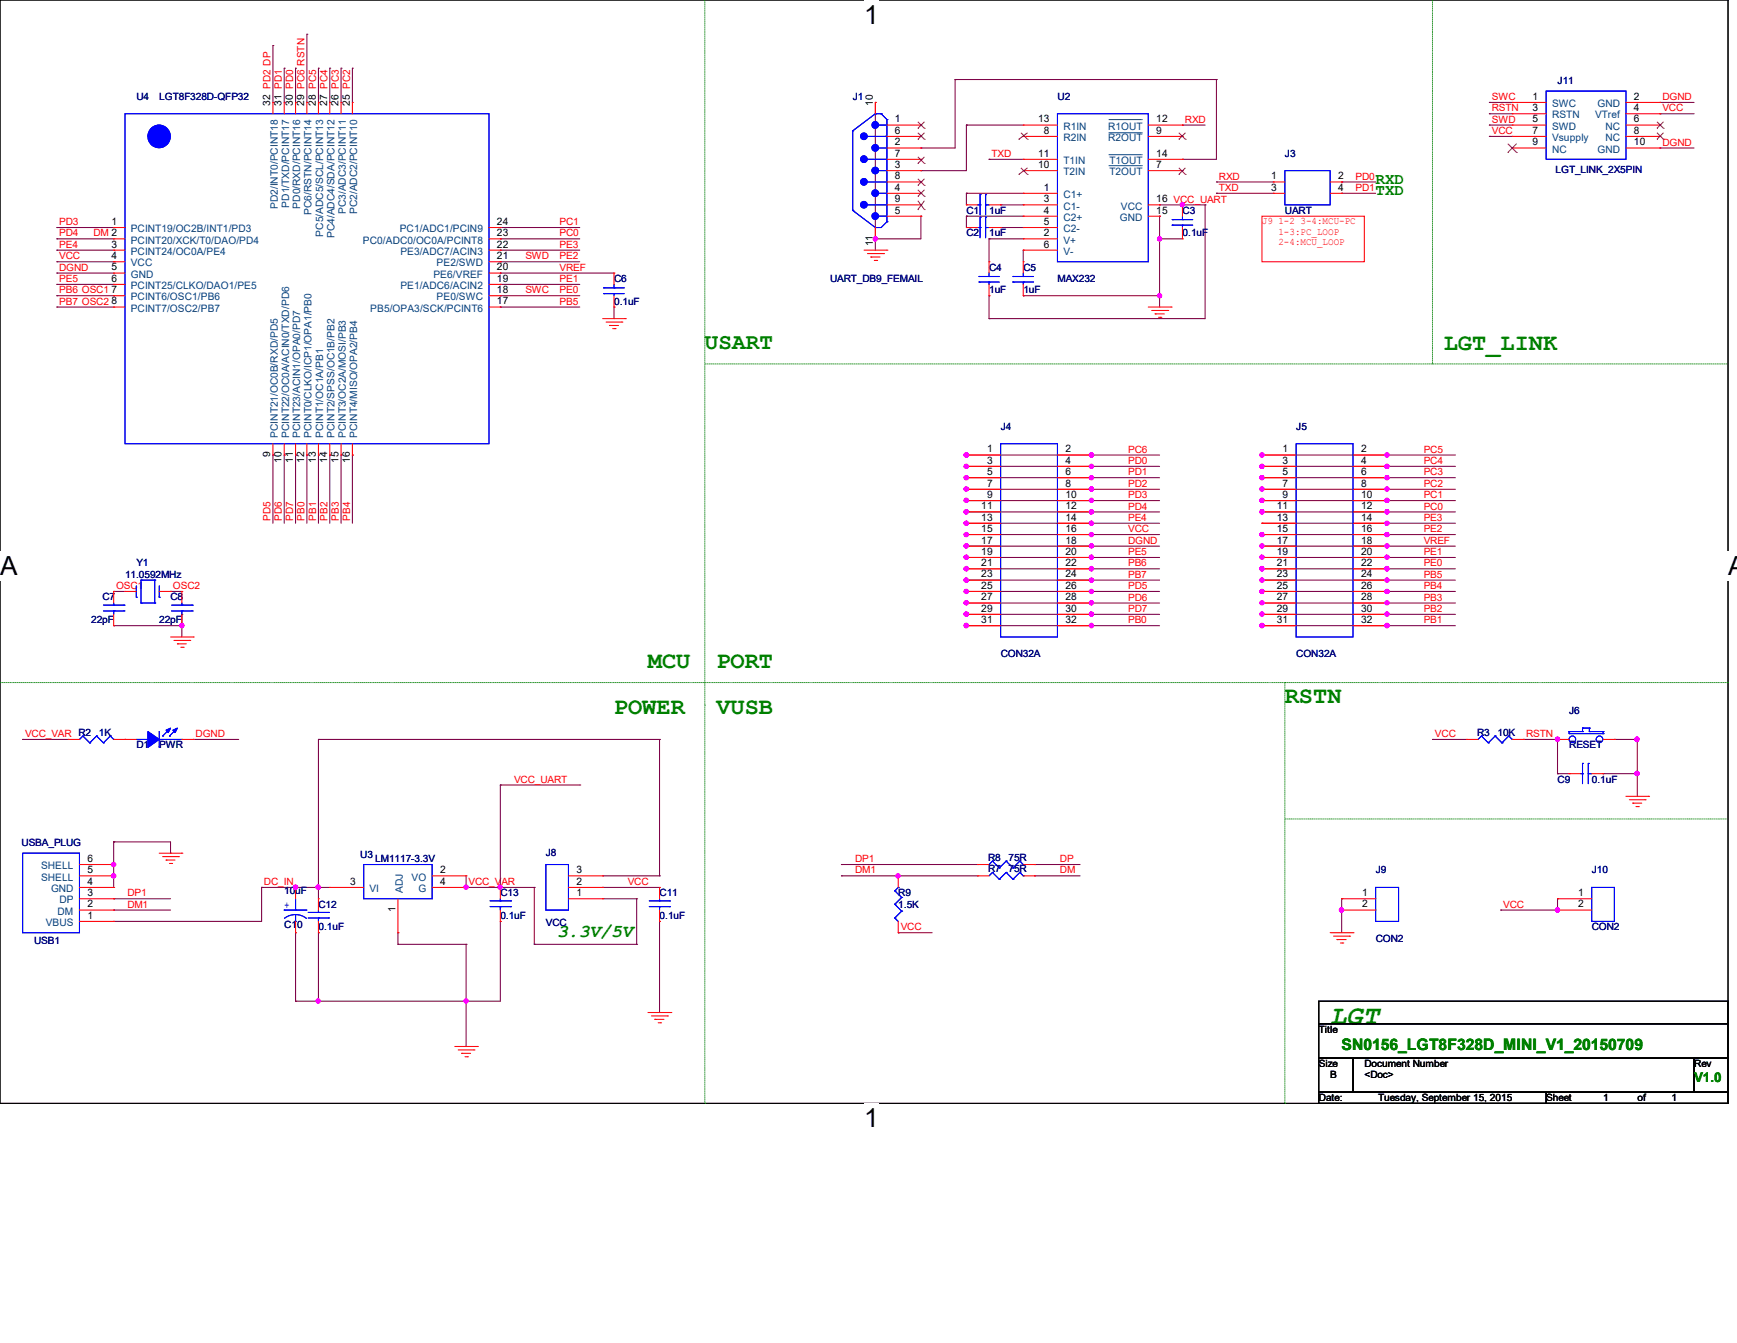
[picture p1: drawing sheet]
<svg xmlns="http://www.w3.org/2000/svg" width="279mm" height="216mm" viewBox="0 0 279 216" stroke-linecap="round" stroke-linejoin="round" font-family="sans-serif">
<path d="M0 0h278v177.4h-278z" fill="none" stroke="#000" stroke-width=".17"/>
<g fill="#fff">
<path d="M139 0h2.4v4.7h-2.4z"/>
<path d="M139 177.4h2.4v4.7h-2.4z"/>
<path d="M-.1 88.7h2.9v4.7h-2.9z"/>
<path d="M277.9 88.7h1.5v4.7h-1.5z"/>
</g>
<g fill="none" stroke="#f00" stroke-width=".17">
<path d="M43.9 16.5h.1M43.9 16.5v1.8M45.7 16.5h.1M45.7 16.5v1.8M47.5 16.5h.1M47.5 16.5v1.8M49.4 16.5h.1M49.4 16.5v1.8M51.2 16.5h.1M51.2 16.5v1.8M53 16.5h.1M53 16.5v1.8"/>
<path d="M54.9 16.5h.1M54.9 16.5v1.8M56.7 16.5h.1M56.7 16.5v1.8M140.8 16.5h.1M140.8 16.5v1.8M243.2 16.5h.1M243.2 18.3h.1M243.2 16.5h5.5M243.2 18.3h5.5M261.5 16.5h5.5M261.5 18.3h5.5"/>
<path d="M267 16.5h.1M267 18.3h.1M18.3 36.6h.1M18.3 38.4h.1M18.3 36.6h1.8M18.3 38.4h1.8M78.7 36.6h1.8M78.7 38.4h1.8M80.5 38.4h.1M80.5 36.6h.1M140.8 38.4h.1M140.8 36.6v1.8"/>
<path d="M142.7 20.1h5.4M142.7 23.8h5.4M142.7 27.4h5.4M142.7 31.1h5.4M142.7 34.8h5.4M142.7 21.9h5.4M142.7 25.6h5.4M142.7 29.3h5.4M142.7 32.9h5.4M148.1 20.1h.1M148.1 23.8h.1M148.1 27.4h.1"/>
<path d="M148.1 31.1h.1M148.1 34.8h.1M148.1 21.9h.1M148.1 25.6h.1M148.1 29.3h.1M148.1 32.9h.1M155.4 36.6h.1M155.4 32.9h.1M155.4 36.6h1.9M155.4 32.9h1.9M159.1 36.6h1.9M159.1 32.9h1.9"/>
<path d="M161 36.6h.1M161 32.9h.1M164.6 31.1h.1M164.6 32.9h.1M164.6 34.8h.1M164.6 36.6h.1M164.6 38.4h.1M164.6 25.6h.1M164.6 27.4h.1M164.6 20.1h.1M164.6 21.9h.1M164.6 36.6h5.5"/>
<path d="M164.6 38.4h5.5M164.6 20.1h5.5M164.6 27.4h5.5M164.6 31.1h5.5M164.6 34.8h5.5M164.6 21.9h5.5M164.6 25.6h5.5M164.6 32.9h5.5M184.7 20.1h5.5M184.7 27.4h5.5M184.7 34.8h1.8M184.7 21.9h5.5"/>
<path d="M184.7 25.6h5.5M184.7 32.9h1.8M186.5 32.9h.1M186.5 34.8h.1M190.2 38.4h.1M190.2 32.9h.1M190.2 20.1h.1M190.2 21.9h.1M190.2 25.6h.1M190.2 27.4h.1M190.2 32.9v1.9M190.2 36.6v1.8"/>
<path d="M203 34.8h16.5v7.3h-16.5zM204.8 29.3h.1M204.8 31.1h.1M204.8 31.1h1.9M204.8 29.3h1.9M214 31.1h1.8M214 29.3h1.8M215.8 29.3h.1M215.8 31.1h.1M243.2 20.1h.1M243.2 21.9h.1M243.2 23.8h.1"/>
<path d="M243.2 20.1h5.5M243.2 23.8h5.5M243.2 21.9h5.5M261.5 20.1h5.5M261.5 23.8h5.5M261.5 21.9h5.5M267 20.1h.1M267 21.9h.1M267 23.8h.1M18.3 40.2h.1M18.3 42.1h.1M18.3 43.9h.1"/>
<path d="M18.3 45.7h.1M18.3 47.5h.1M18.3 49.4h.1M18.3 49.4h1.8M18.3 40.2h1.8M18.3 42.1h1.8M18.3 43.9h1.8M18.3 45.7h1.8M18.3 47.5h1.8M78.7 49.4h1.8M78.7 40.2h1.8M78.7 42.1h1.8"/>
<path d="M78.7 43.9h1.8M78.7 45.7h1.8M78.7 47.5h1.8M80.5 49.4h.1M80.5 47.5h.1M80.5 45.7h.1M80.5 43.9h.1M80.5 42.1h.1M80.5 40.2h.1M96.9 51.2h3.7M97.5 51.8h2.5M98 52.3h.1"/>
<path d="M98 52.3h1.5M98.6 52.8h.3M98.8 49.4h.1M98.8 43.9h.1M98.8 43.9v1.8M98.8 47.5v1.9M98.9 52.8h.1M100 51.8h.1M100.6 51.2h.1M139 40.2h3.7M139.5 40.8h2.6M140.1 41.3h.1"/>
<path d="M140.1 41.3h1.5M140.6 41.9h.4M141 41.9h.1M142.1 40.8h.1M142.7 40.2h.1M159.1 47.5h.1M159.1 42.1h.1M159.1 42.1v1.8M159.1 45.7v1.8M164.6 47.5h.1M164.6 42.1h.1M164.6 40.2h.1"/>
<path d="M164.6 40.2h5.5M164.6 42.1v1.8M164.6 45.7v1.8M184.7 49.4h3.7M185.3 49.9h2.5M185.8 50.5h.1M185.8 50.5h1.5M186.4 51h.3M186.7 51h.1M187.8 49.9h.1M188.4 49.4h.1M43.9 73.2h.1"/>
<path d="M43.9 71.3v1.9M45.7 73.2h.1M45.7 71.3v1.9M47.5 73.2h.1M47.5 71.3v1.9M49.4 73.2h.1M49.4 71.3v1.9M51.2 73.2h.1M51.2 71.3v1.9M53 73.2h.1M53 71.3v1.9M54.9 73.2h.1"/>
<path d="M54.9 71.3v1.9M56.7 73.2h.1M56.7 71.3v1.9M155.4 73.2h.1M155.4 75h.1M155.4 76.8h.1M155.4 78.7h.1M155.4 73.2h5.6M155.4 75h5.6M155.4 76.8h5.6M155.4 78.7h5.6M170.1 73.2h5.5"/>
<path d="M170.1 75h5.5M170.1 76.8h5.5M170.1 78.7h5.5M175.6 73.2h.1M175.6 75h.1M175.6 76.8h.1M175.6 78.7h.1M203 73.2h.1M203 75h.1M203 76.8h.1M203 78.7h.1M203 73.2h5.5"/>
<path d="M203 75h5.5M203 76.8h5.5M203 78.7h5.5M217.6 73.2h5.5M217.6 75h5.5M217.6 76.8h5.5M217.6 78.7h5.5M223.1 73.2h.1M223.1 75h.1M223.1 76.8h.1M223.1 78.7h.1M18.3 95.1h.1"/>
<path d="M18.3 95.1v1.8M18.3 98.8v1.8M20.1 95.1h.1M20.1 95.1h1.8M25.6 95.1h1.8M27.4 95.1h.1M29.3 95.1h.1M29.3 95.1v1.8M29.3 98.8v1.8M155.4 80.5h.1M155.4 82.3h.1M155.4 84.1h.1"/>
<path d="M155.4 85.9h.1M155.4 87.8h.1M155.4 89.6h.1M155.4 91.4h.1M155.4 93.3h.1M155.4 95.1h.1M155.4 96.9h.1M155.4 98.8h.1M155.4 80.5h5.6M155.4 82.3h5.6M155.4 84.1h5.6M155.4 85.9h5.6"/>
<path d="M155.4 87.8h5.6M155.4 89.6h5.6M155.4 91.4h5.6M155.4 93.3h5.6M155.4 95.1h5.6M155.4 96.9h5.6M155.4 98.8h5.6M170.1 80.5h5.5M170.1 82.3h5.5M170.1 84.1h5.5M170.1 85.9h5.5M170.1 87.8h5.5"/>
<path d="M170.1 89.6h5.5M170.1 91.4h5.5M170.1 93.3h5.5M170.1 95.1h5.5M170.1 96.9h5.5M170.1 98.8h5.5M175.6 80.5h.1M175.6 82.3h.1M175.6 84.1h.1M175.6 85.9h.1M175.6 87.8h.1M175.6 89.6h.1"/>
<path d="M175.6 91.4h.1M175.6 93.3h.1M175.6 95.1h.1M175.6 96.9h.1M175.6 98.8h.1M203 80.5h.1M203 82.3h.1M203 84.1h.1M203 85.9h.1M203 87.8h.1M203 89.6h.1M203 91.4h.1"/>
<path d="M203 93.3h.1M203 95.1h.1M203 96.9h.1M203 98.8h.1M203 80.5h5.5M203 82.3h5.5M203 84.1h5.5M203 85.9h5.5M203 87.8h5.5M203 89.6h5.5M203 91.4h5.5M203 93.3h5.5"/>
<path d="M203 95.1h5.5M203 96.9h5.5M203 98.8h5.5M217.6 80.5h5.5M217.6 82.3h5.5M217.6 84.1h5.5M217.6 85.9h5.5M217.6 87.8h5.5M217.6 89.6h5.5M217.6 91.4h5.5M217.6 93.3h5.5M217.6 95.1h5.5"/>
<path d="M217.6 96.9h5.5M217.6 98.8h5.5M223.1 80.5h.1M223.1 82.3h.1M223.1 84.1h.1M223.1 85.9h.1M223.1 87.8h.1M223.1 89.6h.1M223.1 91.4h.1M223.1 93.3h.1M223.1 95.1h.1M223.1 96.9h.1"/>
<path d="M223.1 98.8h.1M11 118.9h.1M11 118.9h1.8M18.3 100.6h.1M18.3 118.9h3.6M20.1 118.9h.1M27.4 102.4h3.7M28 103h2.5M28.5 103.5h.1M28.5 103.5h1.5M29.1 104.1h.4M29.3 100.6h.1"/>
<path d="M29.3 118.9h1.8M29.5 104.1h.1M30.5 103h.1M31.1 102.4h.1M31.1 118.9h.1M155.4 100.6h.1M155.4 100.6h5.6M170.1 100.6h5.5M175.6 100.6h.1M203 100.6h.1M203 100.6h5.5M217.6 100.6h5.5"/>
<path d="M223.1 100.6h.1M235.9 118.9h.1M235.9 118.9h1.8M243.2 118.9h1.9M245.1 118.9h.1M250.5 118.9h.1M250.5 118.9h1.9M257.9 118.9h1.8M259.7 118.9h.1M12.8 139h5.5M18.3 139h.1M25.6 137.2h3.7"/>
<path d="M26.2 137.7h2.5M26.7 138.3h.1M26.7 138.3h1.5M27.3 138.8h.3M27.6 138.8h.1M28.7 137.7h.1M29.3 137.2h.1M157.3 139h.1M157.3 139h1.8M164.6 139h1.8M166.4 139h.1M252.4 124.4h.1"/>
<path d="M252.4 124.4h1.8M256 124.4h1.9M257.9 124.4h.1M261.5 128h3.7M262.1 128.6h2.5M262.6 129.1h.1M262.6 129.1h1.5M263.1 129.7h.4M263.5 129.7h.1M264.6 128.6h.1M265.2 128h.1M12.8 140.8h5.5"/>
<path d="M12.8 142.7h5.5M12.8 144.5h5.5M12.8 146.3h5.5M12.8 148.1h5.5M18.3 148.1h.1M18.3 146.3h.1M18.3 144.5h.1M18.3 142.7h.1M18.3 140.8h.1M47.5 142.7h.1M47.5 149.9h.1M47.5 142.7v1.8"/>
<path d="M47.5 148.1v1.8M51.2 144.5h.1M51.2 149.9h.1M51.2 144.5v1.8M51.2 148.1v1.8M53 142.7h.1M53 142.7h5.5M64 149.9h.1M64 144.5v5.4M69.5 140.8h5.5M69.5 142.7h5.5M75 140.8h.1"/>
<path d="M75 142.7h.1M80.5 142.7h.1M80.5 148.1h.1M80.5 142.7v1.8M80.5 146.3v1.8M91.4 140.8h5.5M91.4 142.7h5.5M91.4 144.5h5.5M96.9 144.5h.1M96.9 142.7h.1M96.9 140.8h.1M106.1 142.7h.1"/>
<path d="M106.1 148.1h.1M106.1 142.7v1.8M106.1 146.3v1.8M144.5 149.9h.1M144.5 140.8h.1M144.5 140.8v1.9M144.5 148.1v1.8M157.3 140.8h.1M157.3 140.8h1.8M164.6 140.8h1.8M166.4 140.8h.1M214 149.9h3.6"/>
<path d="M214.5 150.5h2.6M215.1 151h.1M215.1 151h1.4M215.6 151.6h.4M215.8 144.5h.1M215.8 146.3h.1M215.8 144.5h5.5M215.8 146.3h5.5M216 151.6h.1M217.1 150.5h.1M217.6 149.9h.1M250.5 144.5h.1"/>
<path d="M250.5 146.3h.1M250.5 144.5h5.5M250.5 146.3h5.5M73.2 168.2h3.6M73.7 168.8h2.5M74.3 169.3h.1M74.3 169.3h1.4M74.8 169.9h.4M75.2 169.9h.1M76.2 168.8h.1M76.8 168.2h.1M104.2 162.8h3.7"/>
<path d="M104.8 163.3h2.6M105.3 163.9h.1M105.3 163.9h1.5M105.9 164.4h.4M106.3 164.4h.1M107.4 163.3h.1M107.9 162.8h.1"/>
</g>
<g fill="none" stroke="#008000" stroke-width=".16">
<path d="M113.4 0v177.4M230.4 0v58.5M113.4 58.5h164.6M230.4 58.5h.1M278 58.5h.1M0 109.7h278M113.4 113.4h.1M206.7 109.7h.1M206.7 109.7v67.7M278 109.7h.1M206.7 131.7h71.3M278 131.7h.1"/>
<path d="M113.4 177.4h.1M206.7 177.4h.1"/>
</g>
<g fill="none" stroke="#800040" stroke-width=".17">
<path d="M43.9 7.3h.1M43.9 7.3v9.2M45.7 11h.1M45.7 11v5.5M47.5 11h.1M47.5 11v5.5M49.4 5.5h.1M49.4 5.5v11M51.2 11h.1M51.2 11v5.5M53 11h.1M53 11v5.5"/>
<path d="M54.9 11h.1M54.9 11v5.5M56.7 11h.1M56.7 11v5.5M140.8 16.5h.1M140.8 16.5v23.7M153.6 12.8h.1M153.6 12.8h42.1M153.6 12.8v11h-5.5M195.7 12.8h.1M195.7 12.8v12.8h-5.5M239.6 16.5h.1"/>
<path d="M239.6 18.3h.1M239.6 16.5h3.6M239.6 18.3h3.6M267 16.5h.1M267 18.3h.1M267 16.5h5.5M267 18.3h5.5M9.1 36.6h.1M9.1 38.4h.1M9.1 36.6h9.2M9.1 38.4h9.2M80.5 36.6h.1"/>
<path d="M80.5 38.4h.1M80.5 36.6h12.8M80.5 38.4h12.8M140.8 38.4h.1M148.1 27.4h.1M148.1 23.8h.1M148.1 34.8h.1M148.1 34.8v3.6h-7.3M155.4 20.1h.1M155.4 31.1h.1M155.4 34.8h.1M155.4 31.1h9.2"/>
<path d="M155.4 20.1v7.3h-7.3M155.4 31.1v1.8M155.4 34.8v1.8M155.4 20.1h9.2M155.4 34.8h9.2M159.1 38.4h.1M159.1 25.6h.1M159.1 25.6h5.5M159.1 38.4v3.7M159.1 38.4h5.5M161 32.9h.1M161 36.6h.1"/>
<path d="M161 32.9h3.6M161 36.6h3.6M186.5 38.4h.1M186.5 34.8h.1M186.5 32.9h.1M186.5 32.9h7.3M186.5 38.4h3.7M186.5 34.8v14.6M190.2 25.6h.1M190.2 20.1h.1M190.2 32.9h.1M190.2 20.1h3.6"/>
<path d="M193.8 32.9h.1M193.8 32.9v18.3h-34.7M195.7 31.1h.1M195.7 29.3h.1M195.7 31.1h9.1M195.7 29.3h9.1M215.8 31.1h.1M215.8 29.3h.1M215.8 31.1h5.5M215.8 29.3h5.5M239.6 20.1h.1M239.6 21.9h.1"/>
<path d="M239.6 20.1h3.6M239.6 21.9h3.6M267 23.8h.1M267 23.8h5.5M9.1 42.1h.1M9.1 43.9h.1M9.1 40.2h.1M9.1 45.7h.1M9.1 47.5h.1M9.1 49.4h.1M9.1 42.1h9.2M9.1 43.9h9.2"/>
<path d="M9.1 47.5h9.2M9.1 40.2h9.2M9.1 45.7h9.2M9.1 49.4h9.2M80.5 40.2h.1M80.5 42.1h.1M80.5 43.9h.1M80.5 45.7h.1M80.5 47.5h.1M80.5 49.4h.1M80.5 42.1h12.8M80.5 43.9h18.3"/>
<path d="M80.5 47.5h12.8M80.5 40.2h12.8M80.5 45.7h12.8M80.5 49.4h12.8M98.8 49.4h.1M98.8 49.4v1.8M159.1 51.2h.1M159.1 47.5h.1M159.1 47.5v3.7M164.6 47.5h.1M164.6 40.2h.1M164.6 47.5h21.9"/>
<path d="M164.6 40.2v1.9M186.5 47.5h.1M43.9 73.2h.1M43.9 73.2v10.9M45.7 73.2h.1M45.7 73.2v10.9M47.5 73.2h.1M47.5 73.2v10.9M49.4 73.2h.1M49.4 73.2v10.9M51.2 73.2h.1M51.2 73.2v10.9"/>
<path d="M53 73.2h.1M53 73.2v10.9M54.9 73.2h.1M54.9 73.2v10.9M56.7 73.2h.1M56.7 73.2v10.9M155.4 73.2h.1M155.4 76.8h.1M155.4 78.7h.1M155.4 75h.1M155.4 73.2h31.1M155.4 75h31.1"/>
<path d="M155.4 76.8h31.1M155.4 78.7h31.1M175.6 73.2h.1M175.6 75h.1M175.6 76.8h.1M175.6 78.7h.1M203 73.2h.1M203 76.8h.1M203 75h.1M203 78.7h.1M203 73.2h31.1M203 75h31.1"/>
<path d="M203 76.8h31.1M203 78.7h31.1M223.1 75h.1M223.1 76.8h.1M223.1 78.7h.1M223.1 73.2h.1M18.3 95.1h.1M18.3 95.1h1.8M27.4 95.1h.1M27.4 95.1h1.9M29.3 98.8h.1M29.3 98.8v3.6"/>
<path d="M155.4 93.3h.1M155.4 98.8h.1M155.4 91.4h.1M155.4 87.8h.1M155.4 84.1h.1M155.4 96.9h.1M155.4 95.1h.1M155.4 85.9h.1M155.4 80.5h.1M155.4 89.6h.1M155.4 82.3h.1M155.4 95.1h31.1"/>
<path d="M155.4 80.5h31.1M155.4 82.3h31.1M155.4 84.1h31.1M155.4 85.9h31.1M155.4 87.8h31.1M155.4 89.6h31.1M155.4 91.4h31.1M155.4 93.3h31.1M155.4 96.9h31.1M155.4 98.8h31.1M175.6 80.5h.1M175.6 82.3h.1"/>
<path d="M175.6 84.1h.1M175.6 85.9h.1M175.6 87.8h.1M175.6 89.6h.1M175.6 91.4h.1M175.6 93.3h.1M175.6 95.1h.1M175.6 96.9h.1M175.6 98.8h.1M203 84.1h.1M203 96.9h.1M203 82.3h.1"/>
<path d="M203 87.8h.1M203 85.9h.1M203 98.8h.1M203 80.5h.1M203 91.4h.1M203 95.1h.1M203 93.3h.1M203 89.6h.1M203 95.1h31.1M203 80.5h31.1M203 82.3h31.1M203 84.1h31.1"/>
<path d="M203 85.9h31.1M203 87.8h31.1M203 89.6h31.1M203 91.4h31.1M203 93.3h31.1M203 96.9h31.1M203 98.8h31.1M223.1 80.5h.1M223.1 82.3h.1M223.1 84.1h.1M223.1 85.9h.1M223.1 87.8h.1"/>
<path d="M223.1 89.6h.1M223.1 91.4h.1M223.1 93.3h.1M223.1 95.1h.1M223.1 96.9h.1M223.1 98.8h.1M3.6 118.9h.1M3.6 118.9h7.4M18.3 100.6h.1M18.3 100.6h11M29.3 100.6h.1M31.1 118.9h.1"/>
<path d="M31.1 118.9h7.3M51.2 118.9h.1M51.2 118.9h54.9M51.2 118.9v25.6M106.1 118.9h.1M106.1 118.9v21.9M155.4 100.6h.1M155.4 100.6h31.1M175.6 100.6h.1M203 100.6h.1M203 100.6h31.1M223.1 100.6h.1"/>
<path d="M230.4 118.9h.1M230.4 118.9h5.5M245.1 118.9h.1M245.1 118.9h5.4v5.5M259.7 118.9h.1M259.7 118.9h3.7M263.4 118.9h.1M263.4 118.9v9.1M18.3 139h.1M18.3 135.3h.1M18.3 135.3v7.4M18.3 135.3h9.1v1.9"/>
<path d="M27.4 137.2h.1M80.5 126.2h.1M80.5 126.2v16.5M80.5 126.2h12.8M93.3 126.2h.1M135.3 139h.1M135.3 139h22M166.4 139h.1M166.4 139h7.3M250.5 124.4h.1M250.5 124.4h1.9M257.9 124.4h.1"/>
<path d="M257.9 124.4h5.5M263.4 124.4h.1M18.3 148.1h.1M18.3 140.8h.1M18.3 144.5h.1M18.3 146.3h.1M18.3 146.3h9.1M18.3 144.5h9.1M42.1 142.7h.1M42.1 142.7h10.9M42.1 142.7v5.4h-23.8M47.5 149.9h.1"/>
<path d="M47.5 142.7h.1M47.5 149.9v11.1M51.2 142.7h.1M51.2 149.9h.1M51.2 149.9v11.1M64 149.9h.1M64 151.8h.1M64 149.9v1.9M64 151.8h11M75 151.8h.1M75 142.7h.1M75 142.7h10.9"/>
<path d="M75 140.8v1.9M75 151.8v16.4M80.5 142.7h.1M80.5 148.1h.1M80.5 148.1v12.9h-33M85.9 151.8h.1M85.9 142.7h.1M85.9 151.8h16.5M85.9 142.7v9.1M96.9 142.7h.1M96.9 142.7h9.2M96.9 144.5h5.5"/>
<path d="M96.9 140.8h9.2M102.4 144.5h.1M102.4 151.8h.1M102.4 144.5v7.3M106.1 148.1h.1M106.1 140.8h.1M106.1 148.1v14.7M135.3 140.8h.1M135.3 140.8h22M144.5 149.9h.1M144.5 140.8h.1M144.5 149.9h5.4"/>
<path d="M166.4 140.8h.1M166.4 140.8h7.3M215.8 146.3h.1M215.8 144.5h.1M215.8 144.5v5.4M241.4 146.3h.1M250.5 144.5h.1M250.5 144.5v1.8h-9.1M47.5 161h.1M51.2 161h.1M75 161h.1"/>
</g>
<g fill="#f0f" stroke="#f0f" stroke-width=".17">
<circle cx="186.5" cy="47.5" r=".34"/>
<circle cx="186.5" cy="38.4" r=".34"/>
<circle cx="190.2" cy="32.9" r=".34"/>
<circle cx="140.8" cy="38.4" r=".34"/>
<circle cx="51.2" cy="142.6" r=".34"/>
<circle cx="75" cy="160.9" r=".34"/>
<circle cx="51.2" cy="160.9" r=".34"/>
<circle cx="47.5" cy="142.6" r=".34"/>
<circle cx="80.4" cy="142.6" r=".34"/>
<circle cx="75" cy="142.6" r=".34"/>
<circle cx="250.5" cy="118.9" r=".35"/>
<circle cx="263.3" cy="124.3" r=".34"/>
<circle cx="175.5" cy="73.1" r=".35"/>
<circle cx="175.6" cy="75" r=".34"/>
<circle cx="175.6" cy="76.8" r=".34"/>
<circle cx="175.6" cy="78.6" r=".34"/>
<circle cx="175.6" cy="80.4" r=".34"/>
<circle cx="175.5" cy="82.3" r=".35"/>
<circle cx="175.6" cy="84.1" r=".34"/>
<circle cx="175.6" cy="85.9" r=".34"/>
<circle cx="175.6" cy="87.8" r=".34"/>
<circle cx="175.6" cy="89.6" r=".34"/>
<circle cx="175.5" cy="91.4" r=".35"/>
<circle cx="175.6" cy="93.3" r=".34"/>
<circle cx="175.6" cy="95.1" r=".34"/>
<circle cx="175.6" cy="96.9" r=".34"/>
<circle cx="175.6" cy="98.7" r=".34"/>
<circle cx="175.5" cy="100.6" r=".35"/>
<circle cx="223.1" cy="75" r=".34"/>
<circle cx="223.1" cy="76.8" r=".34"/>
<circle cx="223.1" cy="78.6" r=".34"/>
<circle cx="223.1" cy="80.4" r=".34"/>
<circle cx="223.1" cy="82.3" r=".35"/>
<circle cx="223.1" cy="85.9" r=".34"/>
<circle cx="223.1" cy="87.8" r=".34"/>
<circle cx="223.1" cy="89.6" r=".34"/>
<circle cx="223.1" cy="91.4" r=".35"/>
<circle cx="223.1" cy="93.3" r=".34"/>
<circle cx="223.1" cy="95.1" r=".34"/>
<circle cx="223.1" cy="96.9" r=".34"/>
<circle cx="223.1" cy="98.7" r=".34"/>
<circle cx="223.1" cy="100.6" r=".35"/>
<circle cx="223.1" cy="73.1" r=".35"/>
<circle cx="215.8" cy="146.3" r=".35"/>
<circle cx="29.2" cy="100.6" r=".35"/>
<circle cx="250.5" cy="146.3" r=".35"/>
<circle cx="263.3" cy="118.9" r=".35"/>
<circle cx="223.1" cy="84.1" r=".34"/>
<circle cx="18.3" cy="139" r=".35"/>
<circle cx="18.3" cy="140.8" r=".35"/>
<circle cx="144.4" cy="140.8" r=".34"/>
<circle cx="203" cy="96.9" r=".34"/>
<circle cx="203" cy="82.3" r=".35"/>
<circle cx="203" cy="87.8" r=".34"/>
<circle cx="155.4" cy="93.3" r=".35"/>
<circle cx="203" cy="85.9" r=".34"/>
<circle cx="155.4" cy="98.7" r=".35"/>
<circle cx="203" cy="98.7" r=".34"/>
<circle cx="203" cy="73.1" r=".35"/>
<circle cx="203" cy="80.4" r=".34"/>
<circle cx="155.4" cy="73.1" r=".36"/>
<circle cx="155.4" cy="91.4" r=".36"/>
<circle cx="155.4" cy="87.8" r=".35"/>
<circle cx="155.4" cy="76.8" r=".35"/>
<circle cx="155.4" cy="84.1" r=".35"/>
<circle cx="203" cy="91.4" r=".35"/>
<circle cx="203" cy="95.1" r=".34"/>
<circle cx="155.4" cy="96.9" r=".35"/>
<circle cx="155.4" cy="95.1" r=".35"/>
<circle cx="155.4" cy="78.6" r=".35"/>
<circle cx="155.4" cy="100.6" r=".36"/>
<circle cx="203" cy="93.3" r=".34"/>
<circle cx="203" cy="76.8" r=".34"/>
<circle cx="203" cy="75" r=".34"/>
<circle cx="203" cy="100.6" r=".35"/>
<circle cx="203" cy="89.6" r=".34"/>
<circle cx="203" cy="78.6" r=".34"/>
<circle cx="155.4" cy="85.9" r=".35"/>
<circle cx="155.4" cy="80.4" r=".35"/>
<circle cx="155.4" cy="89.6" r=".35"/>
<circle cx="155.4" cy="82.3" r=".36"/>
<circle cx="155.4" cy="75" r=".35"/>
</g>
<path d="M212.1 161h65.9v3.6h-65.9zM212.1 164.6h65.9v5.5h-65.9zM212.1 170.1h5.5v5.5h-5.5zM212.1 175.6h36.6v1.8h-36.6zM217.6 170.1h54.9v5.5h-54.9zM248.7 175.6h29.3v1.8h-29.3zM272.5 170.1h5.5v5.5h-5.5z" fill="none" stroke="#000" stroke-width=".17"/>
<g fill="none" stroke="#00f" stroke-width=".17">
<path d="M20.1 18.3h58.6v53h-58.6zM140.8 18.3h.1M140.8 18.3h.9M140.8 18.3l-3.6 2.7M141.7 18.3h.1M141.7 18.3l1 .9M142.7 19.2h.1M142.7 19.2v16.4M170.1 18.3h14.6v23.8h-14.6zM248.7 14.6h12.8v11h-12.8zM137.2 21h.1M137.2 33.8h.1"/>
<path d="M137.2 21v12.8M137.2 33.8l3.6 2.8M138.8 25.6h.1M138.8 25.6h3.9M139 21.9h.1M139 29.3h.1M139 32.9h.1M139 21.9h3.7M139 29.3h3.7M139 32.9h3.7M140.6 31.1h.1M140.6 31.1h2.1"/>
<path d="M140.8 36.6h.1M140.8 20.1h.1M140.8 23.8h.1M140.8 27.4h.1M140.8 34.8h.1M140.8 20.1h1.9M140.8 23.8h1.9M140.8 27.4h1.9M140.8 34.8h1.9M142.5 21.9h.1M142.7 35.6h.1M142.7 35.6l-1 1h-.9"/>
<path d="M157.3 36.6h.3M157.3 32.9h.3M157.6 36.6h.1M157.6 34.9h.1M157.6 32.9h.1M157.6 31.3h.1M157.6 31.3v3.2M157.6 34.9v3.3M158.5 34.9h.1M158.5 36.6h.1M158.5 31.3h.1M158.5 32.9h.1"/>
<path d="M158.5 36.6h.6M158.5 32.9h.6M158.5 31.3v3.2M158.5 34.9v3.3M188.6 35.3h.1M188.6 36.2h.1M188.6 35.3h3.3M188.6 36.2h3.3M190.2 36.2h.1M190.2 35.3h.1M190.2 34.8v.5M190.2 36.2v.4"/>
<path d="M206.7 27.4h7.3v5.5h-7.3zM97.1 46.3h.1M97.1 47.2h.1M97.1 46.3h3.3M97.1 47.2h3.3M98.8 47.2h.1M98.8 46.3h.1M98.8 45.7v.6M98.8 47.2v.3M157.5 44.4h.1M157.5 45.3h.1M157.5 44.4h3.2"/>
<path d="M157.5 45.3h3.2M159.1 45.3h.1M159.1 44.4h.1M159.1 43.9v.5M159.1 45.3v.4M162.9 44.4h.1M162.9 45.3h.1M162.9 44.4h3.3M162.9 45.3h3.3M164.6 45.3h.1M164.6 44.4h.1M164.6 43.9v.5"/>
<path d="M164.6 45.3v.4M161 71.3h9.1v31.1h-9.1zM208.5 71.3h9.1v31.1h-9.1zM16.6 98.2h3.3M16.6 97.3h3.3M18.3 97.3h.1M18.3 98.2h.1M18.3 96.9v.4M18.3 98.2v.6M19.9 98.2h.1M19.9 97.3h.1M21.9 96h.1"/>
<path d="M21.9 94.2v1.8M22.7 96.9h.1M22.7 93.3h.1M22.7 93.3v3.6M22.7 96.9h2.2M22.7 93.3h2.2M24.9 96.9h.1M24.9 93.3h.1M24.9 93.3v3.6M25.6 96h.1M25.6 94.2v1.8M27.6 98.2h3.3"/>
<path d="M27.6 97.3h3.3M29.3 97.3h.1M29.3 98.2h.1M29.3 96.9v.4M29.3 98.2v.6M30.9 98.2h.1M30.9 97.3h.1M13.3 118.3h.1M13.3 118.3l-.5 .6M13.3 118.3l1.1 1.1M14.4 119.4h.1M15.5 118.3h.1"/>
<path d="M15.5 118.3l-1.1 1.1M15.5 118.3l1.1 1.1M16.6 119.4h.1M17.7 118.3h.1M17.7 118.3l-1.1 1.1M17.7 118.3l.6 .6M18.3 118.9h.1M21.9 118.9h1.9M23.8 118.9h.1M25.6 117.6v2.5M25.6 118.9h3.7M26.2 118.3h.1"/>
<path d="M27.3 118.3h.1M27.3 117.2l-1.1 1.1M28.4 117.2l-1.1 1.1M29.3 118.9h.1M238.3 118.3h.1M238.3 118.3l-.6 .6M238.3 118.3l1.1 1.1M239.4 119.4h.1M240.5 118.3h.1M240.5 118.3l-1.1 1.1M240.5 118.3l1.1 1.1M241.6 119.4h.1"/>
<path d="M242.7 118.3h.1M242.7 118.3l-1.1 1.1M242.7 118.3l.5 .6M243.2 118.9h.1M252.4 117.6h.1M252.4 117.6v.3h5.5M252.4 117.6h2.2M254.6 117.1h.1M254.6 117.6h.1M254.6 117.1h1.1M254.6 117.1v.5M255.7 117.6h.1"/>
<path d="M255.7 117.1h.1M255.7 117.6h2.2M255.7 117.1v.5M257.9 117.9h.1M257.9 117.6h.1M257.9 117.6v.3M3.6 137.2h9.2v12.7h-9.2zM25.6 120.1h.1M58.5 139h11v5.5h-11zM87.8 139h3.6v7.3h-3.6zM159.6 138.4h.1M159.6 138.4l-.5 .6"/>
<path d="M159.6 138.4l1.1 1.1M160.7 139.5h.1M161.8 138.4h.1M161.8 138.4l-1.1 1.1M161.8 138.4l1.1 1.1M162.9 139.5h.1M164 138.4h.1M164 138.4l-1.1 1.1M164 138.4l.6 .6M164.6 139h.1M254.2 124.4h.4M254.6 124.4h.1"/>
<path d="M254.6 122.7h.1M254.6 122.7v3.3M255.5 122.7h.1M255.5 124.4h.1M255.5 124.4h.5M255.5 122.7v3.3M45.7 146.3h.1M45.7 146.3h3.7M47.5 148.1h.1M47.5 146.3h.1M47.5 147l-.7 .1-1 .5M47.5 147l1.2 .3 .6 .3"/>
<path d="M47.5 144.5v1.8M47.5 147v1.1M49.6 147.6h3.2M49.6 146.7h3.2M51.2 146.7h.1M51.2 147.6h.1M51.2 146.3v.4M51.2 147.6v.5M52.8 147.6h.1M52.8 146.7h.1M78.8 145.8h3.3M78.8 144.8h3.3"/>
<path d="M80.5 144.8h.1M80.5 145.8h.1M80.5 144.5v.3M80.5 145.8v.5M82.1 145.8h.1M82.1 144.8h.1M104.4 145.8h3.3M104.4 144.8h3.3M106.1 144.8h.1M106.1 145.8h.1M106.1 144.5v.3M106.1 145.8v.5"/>
<path d="M107.7 145.8h.1M107.7 144.8h.1M143.9 147.6h.1M143.9 145.4h.1M143.9 143.2h.1M143.9 147.6l.6 .5M143.9 145.4l1.1 1.1M143.9 143.2l1.1 1.1M144.5 142.7h.1M144.5 142.7l-.6 .5M145 146.5h.1M145 144.3h.1"/>
<path d="M145 146.5l-1.1 1.1M145 144.3l-1.1 1.1M159.6 140.3h.1M159.6 140.3l-.5 .5M159.6 140.3l1.1 1.1M160.7 141.4h.1M161.8 140.3h.1M161.8 140.3l-1.1 1.1M161.8 140.3l1.1 1.1M162.9 141.4h.1M164 140.3h.1M164 140.3l-1.1 1.1"/>
<path d="M164 140.3l.6 .5M164.6 140.8h.1M221.3 142.7h3.7v5.4h-3.7zM256 142.7h3.7v5.4h-3.7z"/>
<circle cx="252.9" cy="118.9" r=".53"/>
<circle cx="257.3" cy="118.9" r=".53"/>
</g>
<g fill="#00f" stroke="#00f" stroke-width=".17">
<path d="M23.8 117.6l1.8 1.3-1.8 1.2z" fill-rule="evenodd"/>
<path d="M27.8 117.4l.7-.3-.3 .7z" fill-rule="evenodd"/>
<path d="M26.7 117.4l.7-.3-.3 .7z" fill-rule="evenodd"/>
<path d="M23.8 117.6l1.8 1.3-1.8 1.2z" fill-rule="evenodd"/>
<path d="M27.8 117.4l.7-.3-.3 .7z" fill-rule="evenodd"/>
<path d="M26.7 117.4l.7-.3-.3 .7z" fill-rule="evenodd"/>
<circle cx="25.6" cy="21.9" r="1.81"/>
<circle cx="140.8" cy="20.1" r=".53"/>
<circle cx="139" cy="21.9" r=".53"/>
<circle cx="140.8" cy="23.8" r=".53"/>
<circle cx="139" cy="25.6" r=".53"/>
<circle cx="139" cy="29.2" r=".53"/>
<circle cx="140.8" cy="34.7" r=".53"/>
<circle cx="139" cy="32.9" r=".53"/>
<circle cx="140.8" cy="31.1" r=".53"/>
<circle cx="140.8" cy="27.4" r=".53"/>
</g>
<g fill="none" stroke="#804000" stroke-width=".16">
<path d="M147.6 19.6l1.1 1M148.7 19.6l-1.1 1M266.5 19.6l1.1 1M267.6 19.6l-1.1 1M147.6 20.6h.1M147.6 31.6h.1M147.6 22.4h.1M147.6 26.3h.1M147.6 29.8h.1M147.6 33.7h.1M147.6 30.5l1.1 1.1M147.6 21.3l1.1 1.1"/>
<path d="M147.6 25.2l1.1 1.1M147.6 28.8l1.1 1M147.6 32.3l1.1 1.4M148.7 20.6h.1M148.7 31.6h.1M148.7 22.4h.1M148.7 26.3h.1M148.7 29.8h.1M148.7 33.7h.1M148.7 30.5l-1.1 1.1M148.7 21.3l-1.1 1.1M148.7 25.2l-1.1 1.1"/>
<path d="M148.7 28.8l-1.1 1M148.7 32.3l-1.1 1.4M163.9 28h.1M163.9 22.4h.1M164.2 27l1.1 1M164.2 21.3l1.1 1.1M165.3 28h.1M165.3 22.4h.1M165.3 27l-1.4 1M165.3 21.3l-1.4 1.1M189.6 22.4h.1M189.6 28h.1"/>
<path d="M189.6 21.3l1.1 1.1M189.6 27l1.1 1M190.7 22.4h.1M190.7 28h.1M190.7 21.3l-1.1 1.1M190.7 27l-1.1 1M242.5 24.5h.1M242.5 23.1l1.4 1.4M243.9 24.5h.1M243.9 23.1l-1.4 1.4M266.5 20.6h.1M266.5 22.4h.1"/>
<path d="M266.5 21.3l1.1 1.1M267.6 20.6h.1M267.6 22.4h.1M267.6 21.3l-1.1 1.1"/>
</g>
<path d="M178.3 19.2h5.3M183.6 19.2h.1M178.3 21.3h5.3M178.3 24.9h5.3M178.3 26.6h5.3M183.6 21.3h.1M183.6 24.9h.1M183.6 26.6h.1" fill="none" stroke="#004080" stroke-width=".16"/>
<text font-size="4.4" fill="#008000" x="214" y="164.6">LGT</text>
<g font-size="4.2">
<text x="139" y="3.8">1</text>
<text x="0" y="92.5">A</text>
<text x="278" y="92.5">A</text>
<text x="139" y="181.2">1</text>
</g>
<g font-size="3.8" fill="#008000">
<text x="232.2" y="56.3">LGT_LINK</text>
<text x="104.2" y="107.4">MCU</text>
<text x="115.2" y="107.4">PORT</text>
<text x="206.7" y="112.9">RSTN</text>
<text x="98.8" y="114.8">POWER</text>
<text x="115.2" y="114.8">VUSB</text>
</g>
<text font-size="3.6" fill="#008000" x="113.4" y="56">USART</text>
<text font-size="2.9" fill="#008000" x="89.6" y="150.6">3.3V/5V</text>
<g font-size="2.5" fill="#008000">
<text x="221.3" y="29.5">RXD</text>
<text x="221.3" y="31.3">TXD</text>
<text x="215.8" y="168.8">SN0156_LGT8F328D_MINI_V1_20150709</text>
</g>
<text font-size="2.2" fill="#008000" x="272.5" y="173.9">V1.0</text>
<g font-size="1.7">
<text x="246.5" y="16">1</text>
<text x="246.5" y="17.9">3</text>
<text x="262.8" y="16">2</text>
<text x="262.8" y="17.9">4</text>
<text x="143.9" y="19.7">1</text>
<text x="143.9" y="23.4">2</text>
<text x="143.9" y="21.5">6</text>
<text x="167" y="19.7">13</text>
<text x="167.9" y="21.5">8</text>
<text x="186" y="19.7">12</text>
<text x="186" y="21.5">9</text>
<text x="246.5" y="19.7">5</text>
<text x="246.5" y="21.5">7</text>
<text x="246.5" y="23.4">9</text>
<text x="262.8" y="19.7">6</text>
<text x="262.8" y="21.5">8</text>
<text x="262.8" y="23.4">10</text>
<text x="143.9" y="27">3</text>
<text x="143.9" y="25.2">7</text>
<text x="143.9" y="28.8">8</text>
<text x="167" y="25.2">11</text>
<text x="167" y="27">10</text>
<text x="186" y="25.2">14</text>
<text x="186" y="27">7</text>
<text x="204.5" y="28.8">1</text>
<text x="215.2" y="28.8">2</text>
<text x="143.9" y="30.6">4</text>
<text x="143.9" y="34.3">5</text>
<text x="143.9" y="32.5">9</text>
<text x="167.9" y="30.6">1</text>
<text x="167.9" y="32.5">3</text>
<text x="167.9" y="34.3">4</text>
<text x="186" y="32.5">16 VCC_UART</text>
<text x="186" y="34.3">15</text>
<text x="204.5" y="30.6">3</text>
<text x="215.2" y="30.6">4</text>
<text x="17.9" y="36.2">1</text>
<text x="17.9" y="39.8">3</text>
<text x="17.9" y="41.7">4</text>
<text x="79.9" y="41.7">21</text>
<text x="79.9" y="39.8">22</text>
<text x="79.9" y="38">23</text>
<text x="79.9" y="36.2">24</text>
<text x="167.9" y="36.2">5</text>
<text x="167.9" y="38">2</text>
<text x="167.9" y="39.8">6</text>
<text x="17.9" y="43.5">5</text>
<text x="17.9" y="45.3">6</text>
<text x="17.9" y="47.1">7</text>
<text x="79.9" y="47.1">18</text>
<text x="79.9" y="45.3">19</text>
<text x="79.9" y="43.5">20</text>
<text x="17.9" y="48.9">8</text>
<text x="79.9" y="48.9">17</text>
<text x="158.8" y="72.7">1</text>
<text x="158.8" y="74.5">3</text>
<text x="158.8" y="76.4">5</text>
<text x="171.4" y="72.7">2</text>
<text x="171.4" y="74.5">4</text>
<text x="171.4" y="76.4">6</text>
<text x="206.3" y="72.7">1</text>
<text x="206.3" y="74.5">3</text>
<text x="206.3" y="76.4">5</text>
<text x="218.9" y="72.7">2</text>
<text x="218.9" y="74.5">4</text>
<text x="218.9" y="76.4">6</text>
<text x="157.8" y="81.9">11</text>
<text x="157.8" y="83.7">13</text>
<text x="158.8" y="78.2">7</text>
<text x="158.8" y="80.1">9</text>
<text x="171.4" y="78.2">8</text>
<text x="171.4" y="80.1">10</text>
<text x="171.4" y="81.9">12</text>
<text x="171.4" y="83.7">14</text>
<text x="205.4" y="81.9">11</text>
<text x="205.4" y="83.7">13</text>
<text x="206.3" y="78.2">7</text>
<text x="206.3" y="80.1">9</text>
<text x="218.9" y="78.2">8</text>
<text x="218.9" y="80.1">10</text>
<text x="218.9" y="81.9">12</text>
<text x="218.9" y="83.7">14</text>
<text x="157.8" y="85.5">15</text>
<text x="157.8" y="87.4">17</text>
<text x="157.8" y="89.2">19</text>
<text x="171.4" y="85.5">16</text>
<text x="171.4" y="87.4">18</text>
<text x="171.4" y="89.2">20</text>
<text x="205.4" y="85.5">15</text>
<text x="205.4" y="87.4">17</text>
<text x="205.4" y="89.2">19</text>
<text x="218.9" y="85.5">16</text>
<text x="218.9" y="87.4">18</text>
<text x="218.9" y="89.2">20</text>
<text x="157.8" y="91">21</text>
<text x="157.8" y="92.8">23</text>
<text x="157.8" y="94.7">25</text>
<text x="171.4" y="91">22</text>
<text x="171.4" y="92.8">24</text>
<text x="171.4" y="94.7">26</text>
<text x="205.4" y="91">21</text>
<text x="205.4" y="92.8">23</text>
<text x="205.4" y="94.7">25</text>
<text x="218.9" y="91">22</text>
<text x="218.9" y="92.8">24</text>
<text x="218.9" y="94.7">26</text>
<text x="157.8" y="96.5">27</text>
<text x="157.8" y="98.3">29</text>
<text x="157.8" y="100.2">31</text>
<text x="171.4" y="96.5">28</text>
<text x="171.4" y="98.3">30</text>
<text x="171.4" y="100.2">32</text>
<text x="205.4" y="96.5">27</text>
<text x="205.4" y="98.3">29</text>
<text x="205.4" y="100.2">31</text>
<text x="218.9" y="96.5">28</text>
<text x="218.9" y="98.3">30</text>
<text x="218.9" y="100.2">32</text>
<text x="14.1" y="142.2">4</text>
<text x="14.1" y="140.4">5</text>
<text x="14.1" y="138.6">6</text>
<text x="56.3" y="142.2">3</text>
<text x="70.8" y="140.4">2</text>
<text x="70.8" y="142.2">4</text>
<text x="92.7" y="142.2">2</text>
<text x="92.7" y="140.4">3</text>
<text x="14.1" y="147.7">1</text>
<text x="14.1" y="145.9">2</text>
<text x="14.1" y="144.1">3</text>
<text x="92.7" y="144.1">1</text>
<text x="219.1" y="144.1">1</text>
<text x="219.1" y="145.9">2</text>
<text x="253.9" y="144.1">1</text>
<text x="253.9" y="145.9">2</text>
</g>
<g font-size="1.7" fill="#004080">
<text x="249.7" y="17.2">SWC</text>
<text x="257" y="17.2">GND</text>
<text x="171" y="20.9">R1IN</text>
<text x="171" y="22.7">R2IN</text>
<text x="178.2" y="20.9">R1OUT</text>
<text x="178.2" y="22.7">R2OUT</text>
<text x="249.7" y="19">RSTN</text>
<text x="249.7" y="20.9">SWD</text>
<text x="249.7" y="22.7">Vsupply</text>
<text x="256.6" y="19">VTref</text>
<text x="258.3" y="20.9">NC</text>
<text x="258.3" y="22.7">NC</text>
<text x="171" y="26.4">T1IN</text>
<text x="171" y="28.2">T2IN</text>
<text x="178.5" y="26.4">T1OUT</text>
<text x="178.5" y="28.2">T2OUT</text>
<text x="249.7" y="24.6">NC</text>
<text x="257" y="24.6">GND</text>
<text x="171" y="31.8">C1+</text>
<text x="171" y="33.7">C1-</text>
<text x="171" y="35.5">C2+</text>
<text x="180.1" y="35.5">GND</text>
<text x="180.3" y="33.7">VCC</text>
<text x="21" y="37.3">PCINT19/OC2B/INT1/PD3</text>
<text x="21" y="39.2">PCINT20/XCK/T0/DAO/PD4</text>
<text x="21" y="41">PCINT24/OC0A/PE4</text>
<text x="58.4" y="39.2">PC0/ADC0/OC0A/PCINT8</text>
<text x="64.3" y="37.3">PC1/ADC1/PCIN9</text>
<text x="64.4" y="41">PE3/ADC7/ACIN3</text>
<text x="171" y="37.3">C2-</text>
<text x="171" y="39.2">V+</text>
<text x="171" y="41">V-</text>
<text x="21" y="42.8">VCC</text>
<text x="21" y="44.7">GND</text>
<text x="21" y="46.5">PCINT25/CLKO/DAO1/PE5</text>
<text x="64.4" y="46.5">PE1/ADC6/ACIN2</text>
<text x="69.7" y="44.7">PE6/VREF</text>
<text x="70.2" y="42.8">PE2/SWD</text>
<text x="21" y="48.3">PCINT6/OSC1/PB6</text>
<text x="21" y="50.1">PCINT7/OSC2/PB7</text>
<text x="59.6" y="50.1">PB5/OPA3/SCK/PCINT6</text>
<text x="70.2" y="48.3">PE0/SWC</text>
<text x="6.6" y="141.6">SHELL</text>
<text x="6.6" y="139.7">SHELL</text>
<text x="8.2" y="143.4">GND</text>
<text x="59.4" y="143.4">VI</text>
<text x="66.2" y="141.6">VO</text>
<text x="67.3" y="143.4">G</text>
<text x="7.4" y="148.9">VBUS</text>
<text x="9.3" y="147.1">DM</text>
<text x="9.6" y="145.2">DP</text>
</g>
<g font-size="1.6" fill="#000080">
<text x="21.9" y="16.1">U4</text>
<text x="25.6" y="16.1">LGT8F328D-QFP32</text>
<text x="137.2" y="16.1">J1</text>
<text x="170.1" y="16.1">U2</text>
<text x="250.6" y="13.5">J11</text>
<text x="206.7" y="25.2">J3</text>
<text x="250.2" y="27.8">LGT_LINK_2X5PIN</text>
<text x="155.5" y="34.4">C1</text>
<text x="159.1" y="34.4">1uF</text>
<text x="190.2" y="34.4">C3</text>
<text x="206.7" y="34.4">UART</text>
<text x="155.5" y="38">C2</text>
<text x="159.1" y="38">1uF</text>
<text x="190.2" y="38">0.1uF</text>
<text x="98.8" y="45.3">C6</text>
<text x="133.5" y="45.3">UART_DB9_FEMAIL</text>
<text x="159.1" y="43.5">C4</text>
<text x="159.1" y="47.2">1uF</text>
<text x="164.6" y="43.5">C5</text>
<text x="164.6" y="47.2">1uF</text>
<text x="170.1" y="45.3">MAX232</text>
<text x="98.8" y="49">0.1uF</text>
<text x="161" y="69.1">J4</text>
<text x="208.5" y="69.1">J5</text>
<text x="20.1" y="92.9">11.0592MHz</text>
<text x="21.9" y="91.1">Y1</text>
<text x="14.6" y="100.2">22pF</text>
<text x="16.5" y="96.5">C7</text>
<text x="25.6" y="100.2">22pF</text>
<text x="27.4" y="96.5">C8</text>
<text x="161" y="105.7">CON32A</text>
<text x="208.5" y="105.7">CON32A</text>
<text x="15.9" y="118.3">1K</text>
<text x="237.6" y="118.3">R3</text>
<text x="240.9" y="118.3">10K</text>
<text x="252.4" y="114.8">J6</text>
<text x="21.9" y="120.3">D1</text>
<text x="25.6" y="120.3">PWR</text>
<text x="250.6" y="125.8">C9</text>
<text x="252.4" y="120.3">RESET</text>
<text x="256.1" y="125.8">0.1uF</text>
<text x="3.5" y="136.1">USBA_PLUG</text>
<text x="58" y="137.9">U3</text>
<text x="87.8" y="137.7">J8</text>
<text x="45.7" y="143.7">10uF</text>
<text x="60.4" y="138.6">LM1117-3.3V</text>
<text x="158.9" y="138.4">R8</text>
<text x="158.9" y="140.3">R7</text>
<text x="162.2" y="138.4">75R</text>
<text x="162.2" y="140.3">75R</text>
<text x="221.3" y="140.4">J9</text>
<text x="256.1" y="140.4">J10</text>
<text x="45.7" y="149.2">C10</text>
<text x="51.2" y="145.9">C12</text>
<text x="51.2" y="149.6">0.1uF</text>
<text x="80.5" y="144.1">C13</text>
<text x="80.5" y="147.7">0.1uF</text>
<text x="87.8" y="148.8">VCC</text>
<text x="106.1" y="144.1">C11</text>
<text x="106.1" y="147.7">0.1uF</text>
<text x="144.5" y="144.1">R9</text>
<text x="144.5" y="145.9">1.5K</text>
<text x="256.1" y="149.6">CON2</text>
<text x="5.5" y="151.8">USB1</text>
<text x="221.3" y="151.4">CON2</text>
</g>
<g font-size="1.6">
<text x="43.5" y="17" transform="rotate(-90 43.5 17)">32 PD2 DP</text>
<text x="45.3" y="17" transform="rotate(-90 45.3 17)">31 PD1</text>
<text x="47.1" y="17" transform="rotate(-90 47.1 17)">30 PD0</text>
<text x="48.9" y="17" transform="rotate(-90 48.9 17)">29 PC6 RSTN</text>
<text x="50.8" y="17" transform="rotate(-90 50.8 17)">28 PC5</text>
<text x="52.6" y="17" transform="rotate(-90 52.6 17)">27 PC4</text>
<text x="54.4" y="17" transform="rotate(-90 54.4 17)">26 PC3</text>
<text x="56.3" y="17" transform="rotate(-90 56.3 17)">25 PC2</text>
<text x="140.4" y="17" transform="rotate(-90 140.4 17)">10</text>
<text x="140.4" y="39.6" transform="rotate(-90 140.4 39.6)">11</text>
<text x="43.5" y="73.5" transform="rotate(-90 43.5 73.5)">9</text>
<text x="45.3" y="74.4" transform="rotate(-90 45.3 74.4)">10</text>
<text x="47.1" y="74.4" transform="rotate(-90 47.1 74.4)">11</text>
<text x="48.9" y="74.4" transform="rotate(-90 48.9 74.4)">12</text>
<text x="50.8" y="74.4" transform="rotate(-90 50.8 74.4)">13</text>
<text x="52.6" y="74.4" transform="rotate(-90 52.6 74.4)">14</text>
<text x="54.4" y="74.4" transform="rotate(-90 54.4 74.4)">15</text>
<text x="56.3" y="74.4" transform="rotate(-90 56.3 74.4)">16</text>
<text x="63.6" y="146.6" transform="rotate(-90 63.6 146.6)">1</text>
<text x="212.2" y="166">Title</text>
<text x="212.2" y="171.5">Size</text>
<text x="214" y="173.4">B</text>
<text x="219.5" y="171.5">Document Number</text>
<text x="219.5" y="173.4">&lt;Doc&gt;</text>
<text x="272.5" y="171.5">Rev</text>
<text x="212.2" y="177">Date:</text>
<text x="221.7" y="177">Tuesday, September 15, 2015</text>
<text x="248.7" y="177">Sheet</text>
<text x="257.9" y="177">1</text>
<text x="263.4" y="177">of</text>
<text x="268.8" y="177">1</text>
</g>
<g font-size="1.6" fill="#f00">
<text x="240" y="16.1">SWC</text>
<text x="240" y="17.9">RSTN</text>
<text x="267.4" y="16.1">DGND</text>
<text x="267.4" y="17.9">VCC</text>
<text x="190.6" y="19.7">RXD</text>
<text x="240" y="19.7">SWD</text>
<text x="240" y="21.5">VCC</text>
<text x="267.4" y="23.4">DGND</text>
<text x="159.5" y="25.2">TXD</text>
<text x="196.1" y="28.9">RXD</text>
<text x="218" y="28.9">PD0</text>
<text x="196.1" y="30.7">TXD</text>
<text x="218" y="30.7">PD1</text>
<text x="9.5" y="41.7">VCC</text>
<text x="9.5" y="36.2">PD3</text>
<text x="9.5" y="38">PD4</text>
<text x="9.5" y="39.8">PE4</text>
<text x="15" y="38">DM 2</text>
<text x="84.5" y="41.7">SWD</text>
<text x="90" y="36.2">PC1</text>
<text x="90" y="38">PC0</text>
<text x="90" y="39.8">PE3</text>
<text x="90" y="41.7">PE2</text>
<text x="203" y="36">J9 1-2 3-4:MCU-PC</text>
<text x="205.6" y="37.7">1-3:PC_LOOP</text>
<text x="205.6" y="39.4">2-4:MCU_LOOP</text>
<text x="9.5" y="43.5">DGND</text>
<text x="9.5" y="45.3">PE5</text>
<text x="9.5" y="47.2">PB6 OSC1</text>
<text x="84.5" y="47.2">SWC</text>
<text x="90" y="43.5">VREF</text>
<text x="90" y="45.3">PE1</text>
<text x="90" y="47.2">PE0</text>
<text x="9.5" y="49">PB7 OSC2</text>
<text x="90" y="49">PB5</text>
<text x="181.5" y="72.8">PC6</text>
<text x="181.5" y="74.6">PD0</text>
<text x="181.5" y="76.4">PD1</text>
<text x="229" y="74.6">PC4</text>
<text x="229" y="76.4">PC3</text>
<text x="229" y="72.8">PC5</text>
<text x="43.5" y="83.7" transform="rotate(-90 43.5 83.7)">PD5</text>
<text x="45.3" y="83.7" transform="rotate(-90 45.3 83.7)">PD6</text>
<text x="47.2" y="83.7" transform="rotate(-90 47.2 83.7)">PD7</text>
<text x="49" y="83.7" transform="rotate(-90 49 83.7)">PB0</text>
<text x="50.8" y="83.7" transform="rotate(-90 50.8 83.7)">PB1</text>
<text x="52.7" y="83.7" transform="rotate(-90 52.7 83.7)">PB2</text>
<text x="54.5" y="83.7" transform="rotate(-90 54.5 83.7)">PB3</text>
<text x="56.3" y="83.7" transform="rotate(-90 56.3 83.7)">PB4</text>
<text x="181.5" y="78.3">PD2</text>
<text x="181.5" y="80.1">PD3</text>
<text x="181.5" y="81.9">PD4</text>
<text x="181.5" y="83.7">PE4</text>
<text x="229" y="78.3">PC2</text>
<text x="229" y="80.1">PC1</text>
<text x="229" y="81.9">PC0</text>
<text x="229" y="83.7">PE3</text>
<text x="181.5" y="85.6">VCC</text>
<text x="181.5" y="87.4">DGND</text>
<text x="181.5" y="89.2">PE5</text>
<text x="229" y="85.6">PE2</text>
<text x="229" y="87.4">VREF</text>
<text x="229" y="89.2">PE1</text>
<text x="18.7" y="94.7">OSC1</text>
<text x="27.8" y="94.7">OSC2</text>
<text x="181.5" y="91.1">PB6</text>
<text x="181.5" y="92.9">PB7</text>
<text x="181.5" y="94.7">PD5</text>
<text x="229" y="91.1">PE0</text>
<text x="229" y="92.9">PB5</text>
<text x="229" y="94.7">PB4</text>
<text x="181.5" y="96.6">PD6</text>
<text x="181.5" y="98.4">PD7</text>
<text x="181.5" y="100.2">PB0</text>
<text x="229" y="96.6">PB3</text>
<text x="229" y="98.4">PB2</text>
<text x="229" y="100.2">PB1</text>
<text x="4" y="118.5">VCC_VAR R2</text>
<text x="31.5" y="118.5">DGND</text>
<text x="230.8" y="118.5">VCC</text>
<text x="245.5" y="118.5">RSTN</text>
<text x="82.7" y="125.8">VCC_UART</text>
<text x="42.5" y="142.3">DC_IN</text>
<text x="75.4" y="142.3">VCC_VAR</text>
<text x="101" y="142.3">VCC</text>
<text x="137.6" y="138.6">DP1</text>
<text x="137.6" y="140.4">DM1</text>
<text x="170.5" y="138.6">DP</text>
<text x="170.5" y="140.4">DM</text>
<text x="20.5" y="144.1">DP1</text>
<text x="20.5" y="145.9">DM1</text>
<text x="144.9" y="149.6">VCC</text>
<text x="241.8" y="145.9">VCC</text>
</g>
<g font-size="1.6" fill="#004080">
<text x="44.7" y="33.6" transform="rotate(-90 44.7 33.6)">PD2/INT0/PCINT18</text>
<text x="46.5" y="33.4" transform="rotate(-90 46.5 33.4)">PD1/TXD/PCINT17</text>
<text x="48.3" y="33.5" transform="rotate(-90 48.3 33.5)">PD0/RXD/PCINT16</text>
<text x="50.1" y="34.5" transform="rotate(-90 50.1 34.5)">PC6/RSTN/PCINT14</text>
<text x="55.6" y="34.4" transform="rotate(-90 55.6 34.4)">PC3/ADC3/PCINT11</text>
<text x="57.5" y="34.4" transform="rotate(-90 57.5 34.4)">PC2/ADC2/PCINT10</text>
<text x="52" y="38.1" transform="rotate(-90 52 38.1)">PC5/ADC5/SCL/PCINT13</text>
<text x="53.8" y="38.3" transform="rotate(-90 53.8 38.3)">PC4/ADC4/SDA/PCINT12</text>
<text x="44.7" y="70.4" transform="rotate(-90 44.7 70.4)">PCINT21/OC0B/RXD/PD5</text>
<text x="46.5" y="70.4" transform="rotate(-90 46.5 70.4)">PCINT22/OC0A/ACIN0/TXD/PD6</text>
<text x="48.3" y="70.4" transform="rotate(-90 48.3 70.4)">PCINT23/ACIN1/OPA0/PD7</text>
<text x="50.1" y="70.4" transform="rotate(-90 50.1 70.4)">PCINT0/CLKO/ICP1/OPA1/PB0</text>
<text x="52" y="70.4" transform="rotate(-90 52 70.4)">PCINT1/OC1A/PB1</text>
<text x="53.8" y="70.4" transform="rotate(-90 53.8 70.4)">PCINT2/SPSS/OC1B/PB2</text>
<text x="55.6" y="70.4" transform="rotate(-90 55.6 70.4)">PCINT3/OC2A/MOSI/PB3</text>
<text x="57.5" y="70.4" transform="rotate(-90 57.5 70.4)">PCINT4/MISO/OPA2/PB4</text>
<text x="64.8" y="143.6" transform="rotate(-90 64.8 143.6)">ADJ</text>
</g>
<text font-size="1.6" fill="#00f" x="45.7" y="145.9">+</text>
</svg>
